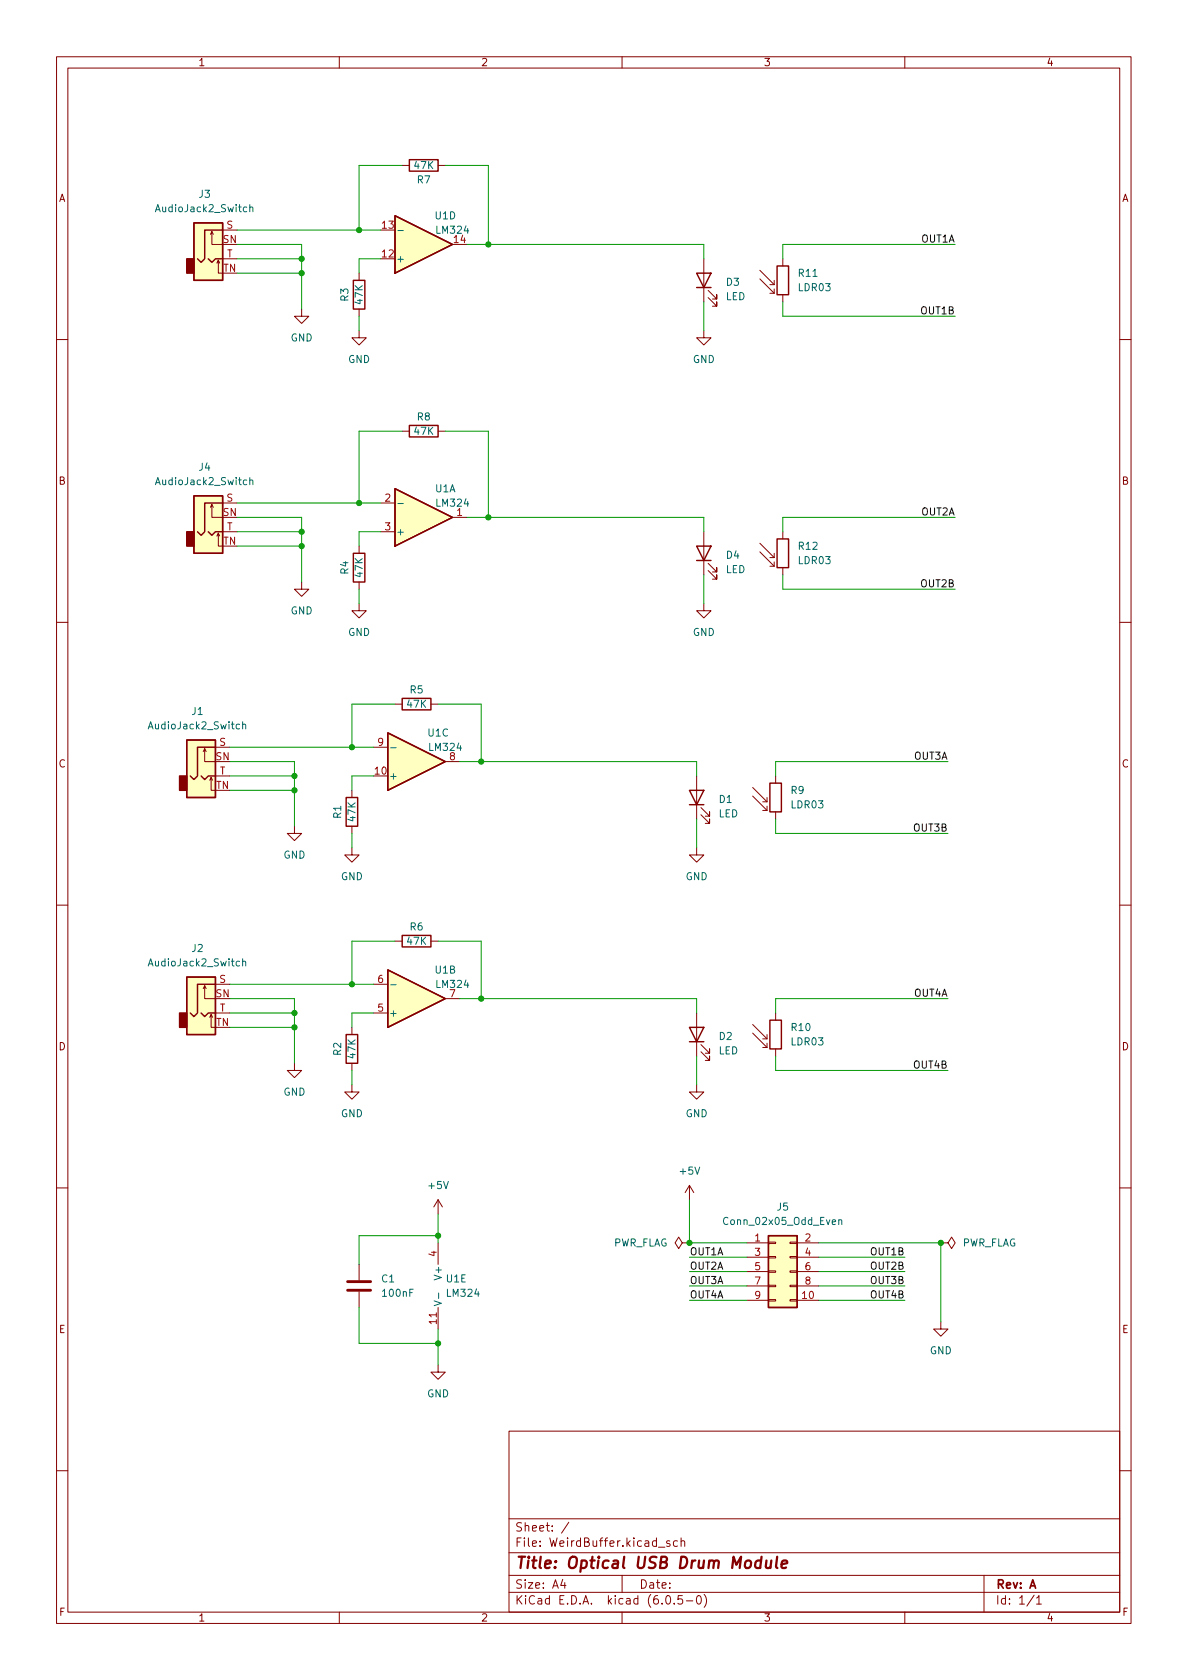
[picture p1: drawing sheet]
<svg xmlns="http://www.w3.org/2000/svg" width="210mm" height="297mm" viewBox="0 0 210 297" stroke-linecap="round" stroke-linejoin="round" font-family="sans-serif">
<g fill="none" stroke="#840000" stroke-width=".18">
<path d="M10 10h190v277h-190zM12 12h186v273h-186zM60 10v2M110 10v2M160 10v2M71.1 29.2h1.3M77.5 29.2h1.2M37.2 41.4l.3-.5v2.3h1.9M37.5 40.9l.2 .5M38.4 46.5l.2-.5v2.3h.8M38.6 46l.3 .5M39.4 40.7h2.5"/>
<path d="M39.4 45.8h2.5M53.3 54.6v1.3h1.3l-1.3 1.3-1.2-1.3h1.2M63.5 58.5v1.2h1.3l-1.3 1.3-1.3-1.3h1.3M63.5 48.3v1.3M63.5 54.6v1.3M124.5 58.5v1.2h1.2l-1.2 1.3-1.3-1.3h1.3M124.5 45.8v7.6M125.2 52.6l1.5 1.5v-.7v.7h-.7M125.2 51.3l1.5 1.6v-.8v.8h-.7M134.4 49.3l2.5 2.6M134.4 47.8l2.5 2.5M136.1 51.9h.8"/>
<path d="M136.1 50.3h.8M136.9 49.6v.7M136.9 51.1v.8M138.4 45.8v1.2M138.4 52.1v1.3M10 60h2M71.1 76.2h1.3M77.5 76.2h1.2M198 60h2M37.2 89.7l.3-.5v2.3h1.9M37.5 89.2l.2 .5M38.4 94.8l.2-.5v2.3h.8"/>
<path d="M38.6 94.3l.3 .5M39.4 88.9h2.5M39.4 94h2.5M63.5 96.6v1.2M67.3 88.9h2.5M67.3 94h2.5M80 91.5h2.5M124.5 94v7.6M125.2 99.6l1.5 1.5v-.7v.7h-.7M134.4 97.6l2.5 2.5M134.4 96l2.5 2.6M136.1 98.6h.8"/>
<path d="M136.9 97.8v.8M136.9 99.4v.7M138.4 94v1.3M10 110h2M53.3 102.9v1.3h1.3l-1.3 1.2-1.2-1.2h1.2M63.5 106.7v1.3h1.3l-1.3 1.3-1.3-1.3h1.3M63.5 102.9v1.3M124.5 106.7v1.3h1.2l-1.2 1.3-1.3-1.3h1.3M125.2 100.9l1.5 1.5v-.8v.8h-.7M136.1 100.1h.8M138.4 100.4v1.2M198 110h2"/>
<path d="M35.9 132.9l.3-.5v2.3h1.9M36.2 132.4l.2 .5M37.1 138l.2-.5v2.2h.8M37.3 137.5l.3 .5M38.1 132.1h2.5M38.1 137.2h2.5M62.2 139.7v1.3M66 132.1h2.6M69.8 124.5h1.3M76.2 124.5h1.3M78.7 134.7h2.6M123.2 137.2v7.6"/>
<path d="M133.1 139.2l2.5 2.6M137.2 137.2v1.3M52.1 146.1v1.3h1.2l-1.2 1.2-1.3-1.2h1.3M62.2 149.9v1.3h1.3l-1.3 1.2-1.2-1.2h1.2M62.2 146.1v1.3M123.2 149.9v1.3h1.3l-1.3 1.2-1.3-1.2h1.3M124 144.1l1.5 1.5v-.8v.8h-.8M124 142.8l1.5 1.5v-.8v.8h-.8M133.1 140.8l2.5 2.5M134.9 143.3h.7M134.9 141.8h.7M135.6 141v.8"/>
<path d="M135.6 142.5v.8M137.2 143.5v1.3M10 160h2M35.9 174.8l.3-.5v2.3h1.9M36.2 174.3l.2 .5M37.1 179.9l.2-.5v2.2h.8M37.3 179.4l.3 .5M38.1 174h2.5M38.1 179.1h2.5M66 174h2.6M66 179.1h2.6M69.8 166.4h1.3"/>
<path d="M76.2 166.4h1.3M78.7 176.6h2.6M123.2 179.1v7.6M137.2 179.1v1.3M198 160h2M52.1 188v1.3h1.2l-1.2 1.2-1.3-1.2h1.3M62.2 191.8v1.3h1.3l-1.3 1.2-1.2-1.2h1.2M62.2 181.6v1.3M62.2 188v1.3M123.2 191.8v1.3h1.3l-1.3 1.2-1.3-1.2h1.3M124 186l1.5 1.5v-.8v.8h-.8M124 184.7l1.5 1.5v-.7v.7h-.8"/>
<path d="M133.1 182.7l2.5 2.5M133.1 181.1l2.5 2.6M134.9 185.2h.7M134.9 183.7h.7M135.6 182.9v.8M135.6 184.4v.8M137.2 185.5v1.2M10 210h2M77.5 212.1v2.6M77.5 219.7v3.9M77.5 212.1l-.8 1.3M77.5 212.1l.7 1.3"/>
<path d="M120.6 219.7l-.6-1-.6 1 .6 1.1 .6-1.1h1.3M121.9 219.7h.1M121.9 209.6l-.7 1.3M121.9 209.6v2.5M121.9 209.6l.8 1.3M132.1 219.7h3.8M135.9 219.6h1.3v.3h-1.3zM139.7 219.6h1.3v.3h-1.3zM141 219.7h3.8M166.4 219.7h1.2l.7-1 .6 1-.6 1.1-.7-1.1M166.4 219.7h.1M198 210h2"/>
<path d="M63.5 223.6v2.8M63.5 228.4v2.8M77.5 231.2v3.8M132.1 229.9h3.8M132.1 222.3h3.8M132.1 224.8h3.8M132.1 227.4h3.8M135.9 229.8h1.3v.2h-1.3zM135.9 227.2h1.3v.3h-1.3zM135.9 224.7h1.3v.3h-1.3zM135.9 222.2h1.3v.2h-1.3zM139.7 229.8h1.3v.2h-1.3z"/>
<path d="M139.7 227.2h1.3v.3h-1.3zM139.7 224.7h1.3v.3h-1.3zM139.7 222.2h1.3v.2h-1.3zM141 229.9h3.8M141 222.3h3.8M141 224.8h3.8M141 227.4h3.8M166.4 233.7v1.3h1.2l-1.2 1.3-1.3-1.3h1.3M77.5 241.3v1.3h1.2l-1.2 1.3-1.3-1.3h1.3M90 253h108v32h-108zM10 260h2M90 278.5h108"/>
<path d="M90 274.5h108M90 268.5h108M99.5 279.2l-.3 1.1h.9M99.9 279.8v1M100.6 269.1l-1.3 2M110 278.5v3M116.4 273.6h1.2M118.4 272.5l-.3-.1-.2 .2v.2l.5 .2v.3h-.5M119.8 272.5l-.4-.1-.3 .3v.4l.1 .2h.6M120.4 272.6l.3-.2 .3 .1 .1 .9M120.4 271.9v1.5M174 278.5v6.5"/>
<path d="M198 260h2M60 285v2M90 281.5h108M110 285v2M117.9 282.2l.2-.1a.81 .81 0 0 1 .6 .6 .81 .81 0 0 1-.3 .8l-.2 .1a.81 .81 0 0 1-.6-.6 .81 .81 0 0 1 .3-.8zM119.2 283.5v.1M120.7 282.1h-.8v.7l.2-.1 .5 .1 .1 .2v.5l-.3 .1-.5-.1M121.4 283h1.1M123.4 282.2l.1-.1a.81 .81 0 0 1 .6 .6 .81 .81 0 0 1-.3 .8l-.1 .1a.81 .81 0 0 1-.6-.6 .81 .81 0 0 1 .3-.8zM124.5 281.9a1.72 1.72 0 0 1 0 2.3M160 285v2M182.9 282l-1.3 2"/>
<path d="M183.3 282.5l.4-.4v1.5M183.3 283.6h.9"/>
</g>
<path d="M134.6 276a.66 .66 0 0 0-1 .3l-.1 .6 .2 .2 .2 .1 .5-.1M134.7 275.2l-.3 2M135.5 275.9v1.2a.57 .57 0 0 0 .8 0M136.4 275.9l-.2 1.3M137.4 275.2l-.2 1.8 .3 .2M138.2 276.6l1-.2-.1-.4-.1-.1-.6 .1-.2 1 .2 .2 .6-.1" fill="none" stroke="#840000" stroke-width=".4"/>
<g fill="#ffffc2" stroke="#ffffc2" stroke-width=".18">
<path d="M69.8 38.1l10.2 5.1-10.2 5.1z"/>
<path d="M33 172.8h5.1v10.1h-5.1z"/>
<path d="M33 130.8h5.1v10.2h-5.1z"/>
<path d="M135.9 218.5h5.1v12.7h-5.1z"/>
<path d="M34.3 87.7h5.1v10.1h-5.1z"/>
<path d="M34.3 39.4h5.1v10.2h-5.1z"/>
<path d="M69.8 86.4l10.2 5.1-10.2 5.1z"/>
<path d="M68.6 171.5l10.1 5.1-10.1 5z"/>
<path d="M68.6 129.6l10.1 5.1-10.1 5z"/>
</g>
<g fill="none" stroke="#840000" stroke-width=".25">
<path d="M34.3 39.4h5.1v10.2h-5.1zM69.8 38.1l10.2 5.1-10.2 5.1zM72.4 28.2h5.1v2.1h-5.1zM36.8 45.8l.7 .6 .6-.6h1.3M39.4 40.7h-3.2v5.1l-.6 .6-.7-.6M62.5 49.6h2v5h-2zM123.2 48.3h2.5l-1.2 2.5zM123.2 50.8h2.5M137.4 47h2v5.1h-2zM72.4 75.2h5.1v2.1h-5.1zM34.3 87.7h5.1v10.1h-5.1zM36.8 94l.7 .7 .6-.7h1.3"/>
<path d="M39.4 88.9h-3.2v5.1l-.6 .7-.7-.7M62.5 97.8h2v5.1h-2zM69.8 86.4l10.2 5.1-10.2 5.1zM123.2 96.6h2.5l-1.2 2.5zM123.2 99.1h2.5M137.4 95.3h2v5.1h-2zM33 130.8h5.1v10.2h-5.1zM35.6 137.2l.6 .6 .6-.6h1.3M38.1 132.1h-3.2v5.1l-.6 .6-.6-.6M68.6 129.6l10.1 5.1-10.1 5zM71.1 123.5h5.1v2h-5.1zM121.9 139.7h2.6l-1.3 2.6z"/>
<path d="M136.1 138.5h2.1v5h-2.1zM61.2 141h2v5.1h-2zM121.9 142.3h2.6M33 172.8h5.1v10.1h-5.1zM35.6 179.1l.6 .6 .6-.6h1.3M38.1 174h-3.2v5.1l-.6 .6-.6-.6M68.6 171.5l10.1 5.1-10.1 5zM71.1 165.4h5.1v2h-5.1zM61.2 182.9h2v5.1h-2zM121.9 181.6h2.6l-1.3 2.6zM121.9 184.2h2.6M136.1 180.4h2.1v5.1h-2.1z"/>
<path d="M135.9 218.5h5.1v12.7h-5.1z"/>
</g>
<g fill="none" stroke="#006464" stroke-width=".18">
<path d="M44.2 36.7l.2-.1 .3 .1v.7M44.2 36.2v1.2M70.4 40.8h.9M44.2 85l.2-.1h.3v.8M44.2 84.4v1.3M70.4 89h.9M42.9 128.2l.2-.2 .3 .1 .1 .8M42.9 127.6v1.3M69.1 132.2h1M42.9 170.1l.2-.2 .3 .1 .1 .8M42.9 169.5v1.3M69.1 174.1h1"/>
<path d="M148.3 215.8l.2-.1h.3l.1 .8M148.3 215.7v.8M76.8 230l1.2 .4-1.2 .5M77.6 228.6v1"/>
</g>
<g fill="#840000" stroke="#840000" stroke-width=".25">
<path d="M31.7 179.1h1.3v2.5h-1.3z"/>
<path d="M31.7 137.2h1.3v2.5h-1.3z"/>
<path d="M33 94h1.3v2.6h-1.3z"/>
<path d="M33 45.8h1.3v2.5h-1.3z"/>
</g>
<path d="M61.5 228.1h4M61.5 226.6h4" fill="none" stroke="#840000" stroke-width=".51"/>
<g fill="none" stroke="#009600" stroke-width=".18">
<path d="M71.1 29.2h-7.6v11.5M78.7 29.2h7.7v14M41.9 43.2h11.4v11.4M41.9 48.3h11.4M41.9 45.8h11.4M41.9 40.7h25.4M63.5 55.9v2.6M67.3 45.8h-3.8v2.5M82.5 43.2h42v2.6M124.5 53.4v5.1M138.4 53.4v2.5h30.5M168.9 43.2h-30.5v2.6"/>
<path d="M71.1 76.2h-7.6v12.7M78.7 76.2h7.7v15.3M41.9 91.5h11.4v11.4M41.9 96.6h11.4M41.9 88.9h25.4M41.9 94h11.4M67.3 94h-3.8v2.6M82.5 91.5h42v2.5M168.9 91.5h-30.5v2.5M63.5 104.2v2.5M124.5 101.6v5.1M138.4 101.6v2.6h30.5"/>
<path d="M40.6 134.7h11.5v11.4M40.6 132.1h25.4M40.6 137.2h11.5M40.6 139.7h11.5M66 137.2h-3.8v2.5M69.8 124.5h-7.6v7.6M77.5 124.5h7.6v10.2M81.3 134.7h41.9v2.5M167.6 134.7h-30.4v2.5M62.2 147.4v2.5M123.2 144.8v5.1M137.2 144.8v2.6h30.4"/>
<path d="M40.6 179.1h11.5M40.6 174h25.4M40.6 176.6h11.5v11.4M66 179.1h-3.8v2.5M69.8 166.4h-7.6v7.6M77.5 166.4h7.6v10.2M81.3 176.6h41.9v2.5M167.6 176.6h-30.4v2.5M40.6 181.6h11.5M62.2 189.3v2.5M123.2 186.7v5.1M137.2 186.7v2.6h30.4"/>
<path d="M77.5 218.5h-14v5.1M77.5 214.7v5M121.9 212.1v7.6h10.2M144.8 219.7h21.6v14M63.5 231.2v6.3h14M77.5 235v6.3M121.9 224.8h10.2M121.9 227.4h10.2M121.9 229.9h10.2M121.9 222.3h10.2M144.8 224.8h15.2M144.8 227.4h15.2"/>
<path d="M144.8 229.9h15.2M144.8 222.3h15.2"/>
</g>
<g fill="#009600" stroke="#009600" stroke-width=".18">
<circle cx="63.5" cy="40.7" r=".46"/>
<circle cx="86.4" cy="43.2" r=".46"/>
<circle cx="53.3" cy="94" r=".46"/>
<circle cx="53.3" cy="45.8" r=".46"/>
<circle cx="53.3" cy="48.3" r=".46"/>
<circle cx="53.3" cy="96.6" r=".46"/>
<circle cx="85.1" cy="176.6" r=".46"/>
<circle cx="86.4" cy="91.5" r=".46"/>
<circle cx="85.1" cy="134.7" r=".46"/>
<circle cx="63.5" cy="88.9" r=".46"/>
<circle cx="166.4" cy="219.7" r=".46"/>
<circle cx="62.2" cy="132.1" r=".46"/>
<circle cx="52.1" cy="139.7" r=".46"/>
<circle cx="52.1" cy="137.2" r=".46"/>
<circle cx="52.1" cy="181.6" r=".46"/>
<circle cx="52.1" cy="179.1" r=".46"/>
<circle cx="62.2" cy="174" r=".46"/>
<circle cx="121.9" cy="219.7" r=".46"/>
<circle cx="77.5" cy="218.5" r=".46"/>
<circle cx="77.5" cy="237.5" r=".46"/>
</g>
<text font-size="2.8" fill="#840000" x="91" y="277.3">Title: Optical USB Drum Module</text>
<g font-size="2.1" fill="#840000">
<text x="91" y="273.5">File: WeirdBuffer.kicad_sch</text>
<text x="91" y="270.8">Sheet: /</text>
<text x="91" y="280.9">Size: A4</text>
<text x="113" y="280.9">Date:</text>
<text x="176" y="280.9">Rev: A</text>
<text x="91" y="283.7">KiCad E.D.A. kicad (6.0.5-0)</text>
<text x="176" y="283.7">Id: 1/1</text>
</g>
<g font-size="1.8" fill="#840000">
<text x="35" y="11.7">1</text>
<text x="85" y="11.7">2</text>
<text x="135" y="11.7">3</text>
<text x="185" y="11.7">4</text>
<text x="10.3" y="35.7">A</text>
<text x="198.4" y="35.7">A</text>
<text x="10.3" y="85.7">B</text>
<text x="198.4" y="85.7">B</text>
<text x="10.3" y="135.7">C</text>
<text x="198.4" y="135.7">C</text>
<text x="10.3" y="185.7">D</text>
<text x="198.4" y="185.7">D</text>
<text x="10.4" y="235.7">E</text>
<text x="198.4" y="235.7">E</text>
<text x="10.4" y="285.7">F</text>
<text x="35" y="286.7">1</text>
<text x="85" y="286.7">2</text>
<text x="135" y="286.7">3</text>
<text x="185" y="286.7">4</text>
<text x="198.5" y="285.7">F</text>
</g>
<g font-size="1.8" fill="#006464">
<text x="73.3" y="29.9">47K</text>
<text x="35.2" y="35">J3</text>
<text x="73.8" y="32.4">R7</text>
<text x="27.9" y="37.5">AudioJack2_Switch</text>
<text x="77" y="38.8">U1D</text>
<text x="77.3" y="41.3">LM324</text>
<text x="70" y="46.4">+</text>
<text x="61.6" y="53.2" transform="rotate(-90 61.6 53.2)">R3</text>
<text x="64.1" y="53.7" transform="rotate(-90 64.1 53.7)">47K</text>
<text x="128.3" y="53.1">LED</text>
<text x="128.5" y="50.5">D3</text>
<text x="141.2" y="51.5">LDR03</text>
<text x="141.3" y="48.9">R11</text>
<text x="51.4" y="60.4">GND</text>
<text x="61.5" y="64.2">GND</text>
<text x="122.5" y="64.2">GND</text>
<text x="73.3" y="76.9">47K</text>
<text x="73.8" y="74.3">R8</text>
<text x="35.2" y="83.2">J4</text>
<text x="27.9" y="85.8">AudioJack2_Switch</text>
<text x="77" y="87">U1A</text>
<text x="77.3" y="89.6">LM324</text>
<text x="70" y="94.7">+</text>
<text x="61.6" y="101.5" transform="rotate(-90 61.6 101.5)">R4</text>
<text x="64.1" y="102" transform="rotate(-90 64.1 102)">47K</text>
<text x="128.3" y="101.3">LED</text>
<text x="128.5" y="98.8">D4</text>
<text x="141.2" y="99.7">LDR03</text>
<text x="141.3" y="97.2">R12</text>
<text x="51.4" y="108.6">GND</text>
<text x="61.5" y="112.4">GND</text>
<text x="122.5" y="112.4">GND</text>
<text x="72" y="125.1">47K</text>
<text x="72.5" y="122.6">R5</text>
<text x="26.6" y="128.9">AudioJack2_Switch</text>
<text x="33.9" y="126.4">J1</text>
<text x="75.7" y="130.2">U1C</text>
<text x="68.7" y="137.8">+</text>
<text x="76" y="132.8">LM324</text>
<text x="127.2" y="142">D1</text>
<text x="139.9" y="140.4">R9</text>
<text x="140" y="142.9">LDR03</text>
<text x="60.3" y="144.7" transform="rotate(-90 60.3 144.7)">R1</text>
<text x="62.9" y="145.2" transform="rotate(-90 62.9 145.2)">47K</text>
<text x="127" y="144.5">LED</text>
<text x="50.1" y="151.8">GND</text>
<text x="60.3" y="155.6">GND</text>
<text x="121.2" y="155.6">GND</text>
<text x="72" y="167">47K</text>
<text x="72.5" y="164.5">R6</text>
<text x="26.6" y="170.9">AudioJack2_Switch</text>
<text x="33.9" y="168.3">J2</text>
<text x="77" y="172.1">U1B</text>
<text x="68.7" y="179.7">+</text>
<text x="77.3" y="174.7">LM324</text>
<text x="127.2" y="183.9">D2</text>
<text x="140" y="184.8">LDR03</text>
<text x="140" y="182.3">R10</text>
<text x="60.3" y="186.6" transform="rotate(-90 60.3 186.6)">R2</text>
<text x="62.9" y="187.1" transform="rotate(-90 62.9 187.1)">47K</text>
<text x="127" y="186.4">LED</text>
<text x="50.1" y="193.7">GND</text>
<text x="60.3" y="197.5">GND</text>
<text x="121.2" y="197.5">GND</text>
<text x="120.3" y="207.7">+5V</text>
<text x="75.9" y="210.2">+5V</text>
<text x="137.4" y="214">J5</text>
<text x="108.4" y="220.4">PWR_FLAG</text>
<text x="128.4" y="216.6">Conn_02x05_Odd_Even</text>
<text x="170" y="220.4">PWR_FLAG</text>
<text x="67.5" y="226.7">C1</text>
<text x="78.1" y="225.9" transform="rotate(-90 78.1 225.9)">V+</text>
<text x="78.9" y="226.7">U1E</text>
<text x="67.8" y="229.3">100nF</text>
<text x="79.1" y="229.3">LM324</text>
<text x="164.4" y="239.4">GND</text>
<text x="75.5" y="247.1">GND</text>
</g>
<g font-size="1.8" fill="#a90000">
<text x="40.1" y="40.4">S</text>
<text x="67.6" y="40.4">13</text>
<text x="39.4" y="43">SN</text>
<text x="40.1" y="45.5">T</text>
<text x="67.6" y="45.5">12</text>
<text x="80.3" y="43">14</text>
<text x="39.5" y="48">TN</text>
<text x="40.1" y="88.7">S</text>
<text x="68.1" y="88.7">2</text>
<text x="39.4" y="91.2">SN</text>
<text x="40.1" y="93.8">T</text>
<text x="68.1" y="93.8">3</text>
<text x="80.8" y="91.2">1</text>
<text x="39.5" y="96.3">TN</text>
<text x="38.8" y="131.9">S</text>
<text x="66.8" y="131.9">9</text>
<text x="38.1" y="134.4">SN</text>
<text x="38.8" y="136.9">T</text>
<text x="66.3" y="136.9">10</text>
<text x="79.5" y="134.4">8</text>
<text x="38.2" y="139.5">TN</text>
<text x="38.8" y="173.8">S</text>
<text x="66.8" y="173.8">6</text>
<text x="38.1" y="176.3">SN</text>
<text x="38.8" y="178.9">T</text>
<text x="66.8" y="178.9">5</text>
<text x="79.5" y="176.3">7</text>
<text x="38.2" y="181.4">TN</text>
<text x="133.5" y="219.5">1</text>
<text x="142.4" y="219.5">2</text>
<text x="77.2" y="222.1" transform="rotate(-90 77.2 222.1)">4</text>
<text x="133.5" y="222">3</text>
<text x="133.5" y="224.6">5</text>
<text x="133.5" y="227.1">7</text>
<text x="142.4" y="222">4</text>
<text x="142.4" y="224.6">6</text>
<text x="142.4" y="227.1">8</text>
<text x="133.5" y="229.7">9</text>
<text x="141.9" y="229.7">10</text>
<text x="77.2" y="234.1" transform="rotate(-90 77.2 234.1)">11</text>
</g>
<g font-size="1.8" fill="#0f0f0f">
<text x="162.9" y="42.9">OUT1A</text>
<text x="162.9" y="55.6">OUT1B</text>
<text x="162.9" y="91.1">OUT2A</text>
<text x="162.9" y="103.8">OUT2B</text>
<text x="161.6" y="134.3">OUT3A</text>
<text x="161.6" y="147">OUT3B</text>
<text x="161.6" y="176.2">OUT4A</text>
<text x="161.6" y="188.9">OUT4B</text>
<text x="121.9" y="221.9">OUT1A</text>
<text x="154" y="221.9">OUT1B</text>
<text x="121.9" y="227">OUT3A</text>
<text x="121.9" y="224.5">OUT2A</text>
<text x="154" y="227">OUT3B</text>
<text x="154" y="224.5">OUT2B</text>
<text x="121.9" y="229.6">OUT4A</text>
<text x="154" y="229.6">OUT4B</text>
</g>
</svg>
